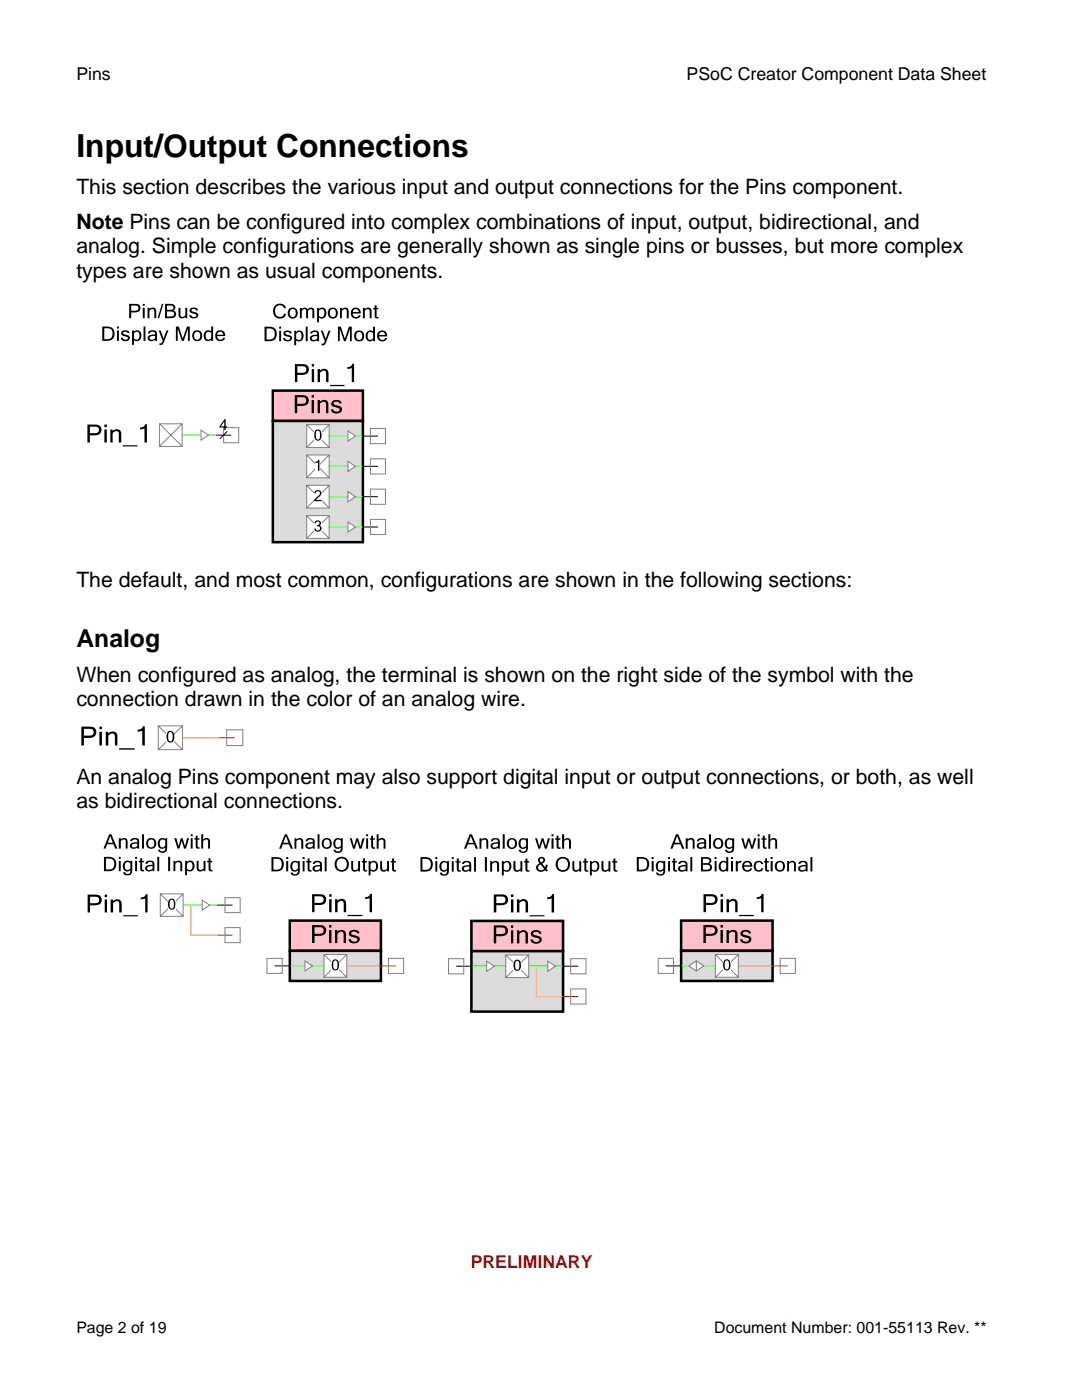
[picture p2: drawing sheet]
<svg xmlns="http://www.w3.org/2000/svg" width="216mm" height="279mm" viewBox="0 0 216 279" stroke-linecap="round" stroke-linejoin="round" font-family="sans-serif">
<path d="M54.4 78h18v6h-18z" fill="#ffc0cb"/>
<path d="M54.4 78h18v6h-18z" fill="none" stroke="#000" stroke-width=".5"/>
<path d="M54.4 84h18v24.2h-18z" fill="#dcdcdc"/>
<path d="M54.4 84h18v24.2h-18z" fill="none" stroke="#000" stroke-width=".5"/>
<path d="M65.7 87h6.7" fill="none" stroke="#0f0" stroke-width=".2"/>
<path d="M69.4 86l1.5 1-1.5 1z" fill="#fff"/>
<path d="M69.4 86l1.5 1-1.5 1zM73.9 85.5h3v3h-3z" fill="none" stroke="#808080" stroke-width=".2"/>
<path d="M72.4 87h3" fill="none" stroke="#000" stroke-width=".2"/>
<path d="M61.2 84.8h4.5v4.5h-4.5z" fill="#fff"/>
<path d="M61.2 84.8h4.5v4.5h-4.5zM61.2 84.8l4.5 4.5M65.7 84.8l-4.5 4.5" fill="none" stroke="#808080" stroke-width=".2"/>
<path d="M62.7 85.7h1.5v2.2h-1.5z" fill="#fff"/>
<path d="M62.9 86a.67 .67 0 0 1 .7-.3 .67 .67 0 0 1 .5 .6 1.18 1.18 0 0 1-.7 1.6h-.3a1.52 1.52 0 0 1-.2-1.9zM63.2 86a1.67 1.67 0 0 0 0 1.7 .57 .57 0 0 0 .6-.2 .57 .57 0 0 0 .1-.7l-.1-.3a.47 .47 0 0 0-.6-.5z" fill-rule="evenodd" fill="#000"/>
<path d="M65.7 93.1h6.7" fill="none" stroke="#0f0" stroke-width=".2"/>
<path d="M69.4 92.1l1.5 1-1.5 1z" fill="#fff"/>
<path d="M69.4 92.1l1.5 1-1.5 1zM73.9 91.6h3v3h-3z" fill="none" stroke="#808080" stroke-width=".2"/>
<path d="M72.4 93.1h3" fill="none" stroke="#000" stroke-width=".2"/>
<path d="M61.2 90.8h4.5v4.6h-4.5z" fill="#fff"/>
<path d="M61.2 90.8h4.5v4.6h-4.5zM61.2 90.8l4.5 4.6M65.7 90.8l-4.5 4.6" fill="none" stroke="#808080" stroke-width=".2"/>
<path d="M62.9 91.8h.8v2.2h-.8z" fill="#fff"/>
<path d="M62.9 92.2l.8-.4v2.2h-.2v-1.7l-.6 .1z" fill-rule="evenodd" fill="#000"/>
<path d="M65.7 99.1h6.7" fill="none" stroke="#0f0" stroke-width=".2"/>
<path d="M69.4 98.1l1.5 1-1.5 1z" fill="#fff"/>
<path d="M69.4 98.1l1.5 1-1.5 1zM73.9 97.6h3v3h-3z" fill="none" stroke="#808080" stroke-width=".2"/>
<path d="M72.4 99.1h3" fill="none" stroke="#000" stroke-width=".2"/>
<path d="M61.2 96.9h4.5v4.5h-4.5z" fill="#fff"/>
<path d="M61.2 96.9h4.5v4.5h-4.5zM61.2 96.9l4.5 4.5M65.7 96.9l-4.5 4.5" fill="none" stroke="#808080" stroke-width=".2"/>
<path d="M62.7 97.8h1.4v2.2h-1.4z" fill="#fff"/>
<path d="M62.9 98a.71 .71 0 0 1 1.1 .1 .71 .71 0 0 1-.3 1l-.6 .7h1v.2h-1.4l.2-.5a1.55 1.55 0 0 0 .9-1.2l-.4-.3-.3 .1-.1 .3h-.3z" fill-rule="evenodd" fill="#000"/>
<path d="M65.7 105.2h6.7" fill="none" stroke="#0f0" stroke-width=".2"/>
<path d="M69.4 104.2l1.5 1-1.5 1z" fill="#fff"/>
<path d="M69.4 104.2l1.5 1-1.5 1zM73.9 103.7h3v3h-3z" fill="none" stroke="#808080" stroke-width=".2"/>
<path d="M72.4 105.2h3" fill="none" stroke="#000" stroke-width=".2"/>
<path d="M61.2 102.9h4.5v4.5h-4.5z" fill="#fff"/>
<path d="M61.2 102.9h4.5v4.5h-4.5zM61.2 102.9l4.5 4.5M65.7 102.9l-4.5 4.5" fill="none" stroke="#808080" stroke-width=".2"/>
<path d="M62.7 103.9h1.5v2.2h-1.5z" fill="#fff"/>
<g fill="#000">
<path d="M54.9 61a1.28 1.28 0 0 1 2.1 .5h-.4a.92 .92 0 0 0-1.1-.5 .92 .92 0 0 0-.6 1.1 .92 .92 0 0 0 .6 1.1 .92 .92 0 0 0 1.1-.6h.4a1.34 1.34 0 0 1-1.7 .9 1.34 1.34 0 0 1-.8-1.7zM57.3 62.5a1.1 1.1 0 0 1 2.2 0 1.1 1.1 0 0 1-2.2 0zM58 61.9a.78 .78 0 0 0-.2 .9 .78 .78 0 0 0 .9 .4 .79 .79 0 0 0 .3-1 .79 .79 0 0 0-.9-.4zM59.8 61.4h.4v.3a.68 .68 0 0 1 1.2 .1 .7 .7 0 0 1 .8-.4 .7 .7 0 0 1 .5 .8v1.3h-.4v-1.6l-.3-.2-.5 .3v1.5h-.4v-1.6l-.2-.2h-.3l-.4 .3v1.5h-.4zM63.3 61.4h.3v.3a.92 .92 0 0 1 1.3-.1 .92 .92 0 0 1 .2 1.2 .88 .88 0 0 1-1.5 .6v.9h-.3zM63.8 61.8l-.2 .2v1a.61 .61 0 0 0 .8 .2 .61 .61 0 0 0 .3-.7 .56 .56 0 0 0-.2-.7 .56 .56 0 0 0-.7 0zM65.3 62.5a1.1 1.1 0 0 1 2.2 0 1.1 1.1 0 0 1-2.2 0zM66 61.9a.78 .78 0 0 0-.2 .9 .78 .78 0 0 0 .9 .4 .79 .79 0 0 0 .3-1 .79 .79 0 0 0-.9-.4zM67.8 61.4h.4v.3a.75 .75 0 0 1 .9-.3 .75 .75 0 0 1 .5 .8v1.3h-.4v-1.5a.53 .53 0 0 0-.5-.3 .53 .53 0 0 0-.5 .3v1.5h-.4zM70.3 61.7a1.01 1.01 0 0 1 1.2-.2 1.01 1.01 0 0 1 .5 1.1h-1.6a.62 .62 0 0 0 .4 .7 .62 .62 0 0 0 .8-.4h.3a1.05 1.05 0 0 1-1.4 .5 1.05 1.05 0 0 1-.4-1.5zM70.6 61.8l-.2 .5h1.2a.6 .6 0 0 0-.4-.6 .6 .6 0 0 0-.6 .1zM72.4 61.4h.4v.3a.75 .75 0 0 1 .8-.3 .75 .75 0 0 1 .5 .8v1.3h-.3l-.1-1.5a.53 .53 0 0 0-.5-.3 .53 .53 0 0 0-.4 .3v1.5h-.4zM74.8 60.9h.3v.5h.4v.3h-.4v1.2l.1 .3h.3v.3a.52 .52 0 0 1-.6 0 .52 .52 0 0 1-.1-.6v-1.2h-.3v-.3h.3zM52.8 65.2a2.23 2.23 0 0 1 2.2 .5 1.5 1.5 0 0 1 .1 1.6 1.5 1.5 0 0 1-1.4 .8h-.9zM53.2 65.6v2.2a1.39 1.39 0 0 0 1.5-.6 1.09 1.09 0 0 0 0-1.1 1.09 1.09 0 0 0-1-.5zM55.7 66h.4v2.1h-.4zM55.7 65.2h.4v.4h-.4zM56.6 66.2a.95 .95 0 0 1 1.6 .3h-.4a.44 .44 0 0 0-.4-.3 .44 .44 0 0 0-.4 .4l.1 .1a.96 .96 0 0 1 1.1 1 .95 .95 0 0 1-.9 .4 .95 .95 0 0 1-.8-.6h.4a.55 .55 0 0 0 .5 .3 .55 .55 0 0 0 .5-.3l-.2-.2a.93 .93 0 0 1-1.1-.9zM58.7 66h.4v.3a.86 .86 0 0 1 1-.2 .86 .86 0 0 1 .5 .9 .92 .92 0 0 1-.5 1 .92 .92 0 0 1-1-.1v1h-.4zM59.3 66.4l-.2 .2v1a.61 .61 0 0 0 .8 .2 .61 .61 0 0 0 .3-.8 .56 .56 0 0 0-.2-.6 .56 .56 0 0 0-.7 0zM61 65.2h.4v2.9h-.4zM62.3 67.3a.53 .53 0 0 0 .4 .6 .53 .53 0 0 0 .6-.4v-.4h-.6zM62.1 66.1a.91 .91 0 0 1 1-.2 .91 .91 0 0 1 .6 .8v1.4h-.4v-.2a.78 .78 0 0 1-1 .3 .78 .78 0 0 1-.4-.9 1.32 1.32 0 0 1 1.4-.5v-.2a.54 .54 0 0 0-.5-.4 .54 .54 0 0 0-.5 .4h-.4zM64 66h.4l.6 1.6 .6-1.6h.4l-.8 2.1a.87 .87 0 0 1-1 .8v-.3l.3-.1 .3-.4zM67.4 65.2h.6l.8 2.4 .8-2.4h.6v2.9h-.4v-2.5l-.8 2.5h-.4l-.8-2.5v2.5h-.4zM70.6 67a1.07 1.07 0 0 1 2.1 0 1.07 1.07 0 0 1-2.1 0zM71.2 66.4a.78 .78 0 0 0-.1 1 .78 .78 0 0 0 .9 .4 .78 .78 0 0 0 .3-1 .78 .78 0 0 0-.9-.5zM73.5 66.4a.79 .79 0 0 0-.2 .9 .79 .79 0 0 0 .8 .5l.3-.3v-1l-.5-.2zM73.2 66.3l.7-.3 .5 .2v-1h.4v2.9h-.4v-.3a.86 .86 0 0 1-1 .2 .86 .86 0 0 1-.4-.9zM75.5 66.3a1.02 1.02 0 0 1 1.2-.3 1.02 1.02 0 0 1 .6 1.1h-1.7a.61 .61 0 0 0 .5 .7 .61 .61 0 0 0 .7-.3h.4a1.07 1.07 0 0 1-1.6 .4 1.07 1.07 0 0 1-.1-1.6zM75.9 66.4l-.3 .4h1.3a.6 .6 0 0 0-.4-.5 .6 .6 0 0 0-.6 .1z" fill-rule="evenodd"/>
<path d="M58.8 78.8h1.4a1.13 1.13 0 0 1 1.4 1.1 1.13 1.13 0 0 1-1.4 1.1h-.9v1.5h-.5zM59.3 79.3v1.3h.9a.68 .68 0 0 0 .9-.7 .68 .68 0 0 0-.9-.6zM62.2 79.8h.5v2.7h-.5zM62.2 78.8h.5v.6h-.5zM63.4 79.8h.4v.4a.94 .94 0 0 1 1.1-.4 .94 .94 0 0 1 .6 1v1.7h-.4l-.1-2.1a.7 .7 0 0 0-1.2 .2v1.9h-.4zM66.2 80.2l.6-.4a1.04 1.04 0 0 1 1.4 .7h-.5a.56 .56 0 0 0-.6-.4 .56 .56 0 0 0-.5 .5l.1 .1a2.39 2.39 0 0 1 1.5 .8 1.1 1.1 0 0 1-1 1.1 1.1 1.1 0 0 1-1.2-.9h.5a.62 .62 0 0 0 .7 .5 .62 .62 0 0 0 .5-.6l-.1-.1a2.35 2.35 0 0 1-1.5-.7z" fill-rule="evenodd"/>
<path d="M58.8 72.7h1.4a1.12 1.12 0 0 1 1.4 1 1.12 1.12 0 0 1-1.3 1.1h-1v1.5h-.5zM59.3 73.1v1.3h1a.68 .68 0 0 0 .8-.7 .68 .68 0 0 0-.9-.6zM62.2 73.7h.5v2.6h-.5zM62.2 72.7h.5v.5h-.5zM63.4 73.7h.5v.3a.94 .94 0 0 1 1-.4 .94 .94 0 0 1 .7 .9v1.8h-.5l-.1-2.1a.68 .68 0 0 0-1.1 .2v1.9h-.5zM65.9 76.8h2.8v.3h-2.8zM69.3 73.3a.87 .87 0 0 0 1-.7h.4v3.7h-.5v-2.9l-.9 .2z" fill-rule="evenodd"/>
<path d="M62.8 104.1a.61 .61 0 0 1 1-.2 .61 .61 0 0 1-.1 1 .68 .68 0 0 1 0 1.2 .68 .68 0 0 1-1-.6h.3a.45 .45 0 0 0 .6 .3 .45 .45 0 0 0 .3-.5 .45 .45 0 0 0-.6-.3v-.2l.4-.2v-.3l-.1-.2a.37 .37 0 0 0-.6 .3h-.3z" fill-rule="evenodd"/>
</g>
<path d="M36.3 86.8h6.8" fill="none" stroke="#0f0" stroke-width=".2"/>
<path d="M40.1 85.9l1.5 .9-1.5 1z" fill="#fff"/>
<path d="M40.1 85.9l1.5 .9-1.5 1zM44.6 85.3h3v3h-3z" fill="none" stroke="#808080" stroke-width=".2"/>
<path d="M43.1 86.8h3M45.4 86.1l-1.5 1.5" fill="none" stroke="#000" stroke-width=".2"/>
<path d="M44.8 83.7h.2v1.4h.3v.2h-.3v.5h-.3v-.5h-.9v-.2zM44.7 84.1l-.6 1h.6z" fill-rule="evenodd" fill="#000"/>
<path d="M31.8 84.6h4.5v4.5h-4.5z" fill="#fff"/>
<path d="M31.8 84.6h4.5v4.5h-4.5zM31.8 84.6l4.5 4.5M36.3 84.6l-4.5 4.5M45.2 145.6h3.3v3.2h-3.3z" fill="none" stroke="#808080" stroke-width=".2"/>
<g fill="#000">
<path d="M25.8 60.6h1.1a.89 .89 0 0 1 1.1 .9 .89 .89 0 0 1-1.1 .9h-.7v1.1h-.4zM26.2 61v1h.7a.54 .54 0 0 0 .7-.5 .54 .54 0 0 0-.7-.5zM28.5 61.4h.4v2.1h-.4zM28.5 60.6h.4v.4h-.4zM29.4 61.4h.4v.3a.75 .75 0 0 1 .9-.3 .75 .75 0 0 1 .5 .7v1.4h-.4v-1.6a.52 .52 0 0 0-.5-.2 .52 .52 0 0 0-.5 .3v1.5h-.4zM32.3 60.6h.3l-.8 2.9h-.3zM32.9 60.6a2.63 2.63 0 0 1 1.8 .2l.2 .2a.67 .67 0 0 1-.3 1 .81 .81 0 0 1 .5 1 .81 .81 0 0 1-1.1 .5h-1.1zM33.3 61v.8h.7a.47 .47 0 0 0 .6-.4 .47 .47 0 0 0-.7-.4zM33.3 62.2v1a1.28 1.28 0 0 0 1.4-.3v-.4l-.3-.3zM35.6 61.4h.4v1.6a.53 .53 0 0 0 .5 .3 .53 .53 0 0 0 .5-.4v-1.5h.4v2.1h-.4v-.3a.75 .75 0 0 1-.9 .3 .75 .75 0 0 1-.5-.7zM37.9 61.7a.96 .96 0 0 1 1.6 .3h-.4a.44 .44 0 0 0-.5-.4 .44 .44 0 0 0-.4 .4l.2 .2a.97 .97 0 0 1 1.1 .9 .96 .96 0 0 1-.9 .4 .96 .96 0 0 1-.8-.6h.4l.2 .3h.5l.3-.3-.3-.2a.93 .93 0 0 1-1.1-.9zM20.4 65.2a2.3 2.3 0 0 1 2.2 .5 1.48 1.48 0 0 1 .1 1.6 1.48 1.48 0 0 1-1.4 .7h-.9zM20.8 65.5v2.2h.5a1.09 1.09 0 0 0 1.2-1.1 1.09 1.09 0 0 0-1.2-1.1zM23.3 66h.4v2h-.4zM23.3 65.2h.4v.4h-.4zM24.3 66.2a.94 .94 0 0 1 1.5 .3h-.3a.45 .45 0 0 0-.5-.3 .45 .45 0 0 0-.4 .4l.2 .1a.96 .96 0 0 1 1.1 .9 .95 .95 0 0 1-1 .5 .95 .95 0 0 1-.8-.7h.4l.2 .4h.5l.3-.3-.2-.3a.94 .94 0 0 1-1.1-.9zM26.4 66h.3v.2a.91 .91 0 0 1 1.2-.1 .91 .91 0 0 1 .3 1.2 .88 .88 0 0 1-1.5 .6v.9h-.3zM26.9 66.4l-.2 .1v1a.63 .63 0 0 0 .8 .2 .63 .63 0 0 0 .3-.7 .57 .57 0 0 0-.2-.7 .57 .57 0 0 0-.7 .1zM28.6 65.2h.4v2.8h-.4zM29.9 67.3a.54 .54 0 0 0 .4 .6 .54 .54 0 0 0 .6-.4v-.5l-.6 .1zM29.8 66.1a.92 .92 0 0 1 1-.2 .92 .92 0 0 1 .5 .8v1.3h-.4v-.2a.79 .79 0 0 1-.9 .3 .79 .79 0 0 1-.5-.9 1.35 1.35 0 0 1 1.4-.4v-.2a.54 .54 0 0 0-.5-.4 .54 .54 0 0 0-.5 .3h-.4zM31.7 66h.4l.5 1.6 .6-1.6h.4l-.8 2a.89 .89 0 0 1-1 .9v-.4h.4l.3-.5zM35.1 65.2h.6l.8 2.4 .8-2.4h.6v2.8h-.4v-2.4l-.8 2.4h-.4l-.8-2.4v2.4h-.4zM38.3 67a1.06 1.06 0 0 1 2.1 0 1.06 1.06 0 0 1-2.1 0zM38.9 66.4a.78 .78 0 0 0-.1 1 .78 .78 0 0 0 .9 .3 .76 .76 0 0 0 .3-1 .76 .76 0 0 0-1.1-.3zM41.3 66.3a.92 .92 0 0 0 .3 1.5l.5-.4v-1l-.3-.2zM40.9 66.2l.7-.3 .5 .2v-.9h.4v2.8h-.4v-.2a.92 .92 0 0 1-1.2 .1 .92 .92 0 0 1-.2-1.2zM43.2 66.2a1 1 0 0 1 1.2-.2 1 1 0 0 1 .5 1.1h-1.6a.62 .62 0 0 0 .5 .7 .62 .62 0 0 0 .7-.4h.4a1.07 1.07 0 0 1-1.6 .5 1.07 1.07 0 0 1-.1-1.7zM43.5 66.5l-.2 .3h1.3a.61 .61 0 0 0-.5-.6 .61 .61 0 0 0-.6 .3z" fill-rule="evenodd"/>
<path d="M17.4 84.7h1.4a1.12 1.12 0 0 1 1.5 1.1 1.12 1.12 0 0 1-1.4 1.1h-1v1.4h-.5zM17.9 85.2v1.2a2.09 2.09 0 0 0 1.6-.1 .67 .67 0 0 0 .2-.9 .67 .67 0 0 0-.8-.2zM20.8 85.7h.5v2.6h-.5zM20.8 84.7h.5v.5h-.5zM22 85.7h.5v.3a.95 .95 0 0 1 1-.3 .95 .95 0 0 1 .7 .9v1.7h-.5v-2a.7 .7 0 0 0-1.2 .1v1.9h-.5zM24.5 88.9h2.9v.2h-2.9zM27.9 85.3a.88 .88 0 0 0 1.1-.6h.3v3.6h-.5v-2.8l-.9 .2z" fill-rule="evenodd"/>
</g>
<path d="M36.4 147.2h7.2" fill="none" stroke="#ffa500" stroke-width=".2"/>
<path d="M43.6 147.2h3.2" fill="none" stroke="#a52a2a" stroke-width=".2"/>
<path d="M31.6 144.9h4.8v4.7h-4.8z" fill="#fff"/>
<path d="M31.6 144.9h4.8v4.7h-4.8zM31.6 144.9l4.8 4.7M36.4 144.9l-4.8 4.7" fill="none" stroke="#808080" stroke-width=".2"/>
<path d="M16.2 145h1.5a1.18 1.18 0 0 1 1.5 1.1 1.18 1.18 0 0 1-1.5 1.2h-1v1.5h-.5zM16.7 145.5v1.3a2.51 2.51 0 0 0 1.8-.2 .71 .71 0 0 0 .1-.8 .71 .71 0 0 0-.9-.3zM19.8 146h.5v2.8h-.5zM19.8 145h.5v.5h-.5zM21.1 146h.5v.4a1.01 1.01 0 0 1 1.1-.4 1.01 1.01 0 0 1 .7 1v1.8h-.5v-1.8a.59 .59 0 0 0-.3-.6 .59 .59 0 0 0-.7 .2l-.3 .2v2h-.5zM23.7 149.3h3.2v.3h-3.2zM27.4 145.6a.92 .92 0 0 0 1.1-.7h.4v3.9h-.5v-3l-1 .2z" fill-rule="evenodd" fill="#000"/>
<path d="M33.2 145.9h1.6v2.3h-1.6z" fill="#fff"/>
<g fill="#000">
<path d="M33.4 146.1a.73 .73 0 0 1 .8-.2 .73 .73 0 0 1 .5 .6 1.22 1.22 0 0 1-.7 1.7 1.32 1.32 0 0 1-.6-2.1zM33.8 146.1a1.69 1.69 0 0 0 0 1.8 .62 .62 0 0 0 .6-.2 .62 .62 0 0 0 .1-.7l-.3-.8z" fill-rule="evenodd"/>
<path d="M22 166.9l-.5 1.3h1zM21.8 166.5h.4l1.2 2.9h-.4l-.4-.9h-1.2l-.3 .9h-.5zM23.7 167.3h.4v.3a.74 .74 0 0 1 .9-.3 .74 .74 0 0 1 .5 .7v1.4h-.4v-1.4a.49 .49 0 0 0-.4-.5 .49 .49 0 0 0-.6 .4v1.5h-.4zM26.4 168.6a.49 .49 0 0 0 .3 .6 .49 .49 0 0 0 .6-.3l.1-.5h-.6zM26.2 167.4a.91 .91 0 0 1 1-.2 .91 .91 0 0 1 .6 .8v1.4h-.4v-.3a.79 .79 0 0 1-1 .3 .79 .79 0 0 1-.4-.9 1.38 1.38 0 0 1 1.4-.4v-.2a.54 .54 0 0 0-.5-.4 .54 .54 0 0 0-.5 .4h-.4zM28.3 166.5h.4v2.9h-.4zM29.1 168.3a1.07 1.07 0 0 1 2.1 0 1.07 1.07 0 0 1-2.1 0zM29.7 167.7a.77 .77 0 0 0-.1 1 .77 .77 0 0 0 .9 .3 .76 .76 0 0 0 .3-1 .76 .76 0 0 0-1.1-.3zM31.7 167.5l.4-.2h.5l.4 .1v-.1h.4v1.9a.92 .92 0 0 1-.8 1 .92 .92 0 0 1-1-.6h.3a.57 .57 0 0 0 .8 .3 .57 .57 0 0 0 .3-.8 .92 .92 0 0 1-1.2 .1 .92 .92 0 0 1-.3-1.2zM32 167.7a.79 .79 0 0 0-.2 .9 .79 .79 0 0 0 .8 .5l.4-.3v-1l-.6-.3zM34.8 167.3h.4l.4 1.6 .5-1.6h.3l.5 1.6 .4-1.6h.4l-.6 2.1h-.4l-.4-1.6-.5 1.6h-.4zM38.1 167.3h.3v2.1h-.3zM38.1 166.5h.3v.4h-.3zM39.1 166.8h.3v.5h.4v.3h-.4v1.2l.1 .2 .3 .1v.3a.54 .54 0 0 1-.6-.1 .54 .54 0 0 1-.1-.6v-1.1h-.3v-.3h.3zM40.2 166.5h.3v1.1a.76 .76 0 0 1 .9-.3 .76 .76 0 0 1 .5 .7v1.4h-.4v-1.4a.5 .5 0 0 0-.4-.5 .5 .5 0 0 0-.6 .4v1.5h-.3zM20.7 171a2.26 2.26 0 0 1 2.3 .5 1.47 1.47 0 0 1 .1 1.6 1.47 1.47 0 0 1-1.4 .8h-1zM21.1 171.3v2.2a1.41 1.41 0 0 0 1.6-.5 1.09 1.09 0 0 0 0-1.1 1.09 1.09 0 0 0-1-.6zM23.7 171.8h.4v2.1h-.4zM23.7 171h.4v.4h-.4zM24.8 172l.6-.3 .6 .3v-.2h.4v1.9a.93 .93 0 0 1-.8 1 .93 .93 0 0 1-1-.6h.4a.56 .56 0 0 0 .7 .3 .56 .56 0 0 0 .3-.8 .93 .93 0 0 1-1.2 .1 .93 .93 0 0 1-.3-1.2zM25.2 172.1a.91 .91 0 0 0 .2 1.5l.6-.3v-1l-.4-.2zM27 171.8h.3v2.1h-.3zM27 171h.3v.4h-.3zM28 171.3h.4v.5h.3v.3h-.3v1.2v.2l.4 .1v.3a.53 .53 0 0 1-.6-.1 .53 .53 0 0 1-.2-.5v-1.2h-.3v-.3h.3zM29.4 173.1a.54 .54 0 0 0 .4 .6 .54 .54 0 0 0 .6-.4v-.4h-.6zM29.3 171.9a.92 .92 0 0 1 .9-.2 .92 .92 0 0 1 .6 .8v1.4h-.4v-.2a.75 .75 0 0 1-1 .2 .75 .75 0 0 1-.2-1l.6-.3h.6v-.2a.54 .54 0 0 0-.5-.4 .54 .54 0 0 0-.5 .4h-.4zM31.4 171h.4v2.9h-.4zM33.5 171h.5v2.9h-.5zM34.6 171.8h.4v.3a.76 .76 0 0 1 .8-.3 .76 .76 0 0 1 .6 .7v1.4h-.4v-1.6l-.4-.2-.6 .3v1.5h-.4zM36.9 171.8h.4v.2a.93 .93 0 0 1 1.2 0 .93 .93 0 0 1 .3 1.1 .9 .9 0 0 1-1.5 .6v1h-.4zM37.5 172.2l-.2 .2v1a.67 .67 0 0 0 .9 .1 .67 .67 0 0 0 .2-.9l-.4-.5zM39.2 171.8h.4v1.6a.56 .56 0 0 0 1-.1v-1.5h.4v2.1h-.4v-.3a.76 .76 0 0 1-.8 .3 .76 .76 0 0 1-.6-.7zM41.6 171.3h.4v.5h.4v.3h-.4v1.2l.1 .2 .3 .1v.3a.54 .54 0 0 1-.6-.1 .54 .54 0 0 1-.2-.5v-1.2h-.3v-.3h.3z" fill-rule="evenodd"/>
</g>
<path d="M38.1 180.6v6h5.3" fill="none" stroke="#ffa500" stroke-width=".2"/>
<path d="M43.4 186.6h3" fill="none" stroke="#a52a2a" stroke-width=".2"/>
<path d="M44.9 185.1h3v3h-3z" fill="none" stroke="#808080" stroke-width=".2"/>
<path d="M36.5 180.6h6.9" fill="none" stroke="#0f0" stroke-width=".2"/>
<path d="M40.3 179.6l1.5 1-1.5 1z" fill="#fff"/>
<path d="M40.3 179.6l1.5 1-1.5 1zM44.9 179.2h3v2.9h-3z" fill="none" stroke="#808080" stroke-width=".2"/>
<path d="M43.4 180.6h3" fill="none" stroke="#000" stroke-width=".2"/>
<path d="M32 178.4h4.5v4.5h-4.5z" fill="#fff"/>
<path d="M32 178.4h4.5v4.5h-4.5zM32 178.4l4.5 4.5M36.5 178.4l-4.5 4.5" fill="none" stroke="#808080" stroke-width=".2"/>
<path d="M17.5 178.5h1.4a1.11 1.11 0 0 1 1.4 1.1 1.11 1.11 0 0 1-1.4 1.1h-.9v1.4h-.5zM18 179v1.3h.9a.68 .68 0 0 0 .9-.7 .68 .68 0 0 0-.9-.6zM20.9 179.5h.5v2.6h-.5zM20.9 178.5h.5v.5h-.5zM22.1 179.5h.5v.4a.95 .95 0 0 1 1-.4 .95 .95 0 0 1 .7 .9v1.7h-.5v-1.7a.55 .55 0 0 0-.3-.6 .55 .55 0 0 0-.7 .2l-.2 .3v1.8h-.5zM24.6 182.6h2.9v.3h-2.9zM28.1 179.1a.87 .87 0 0 0 1-.6h.3v3.6h-.4v-2.8l-.9 .2z" fill-rule="evenodd" fill="#000"/>
<path d="M33.5 179.3h1.5v2.2h-1.5z" fill="#fff"/>
<g fill="#000">
<path d="M33.7 179.6a.69 .69 0 0 1 .7-.2 .69 .69 0 0 1 .5 .6 1.17 1.17 0 0 1-.6 1.5 1.23 1.23 0 0 1-.6-1.9zM34.1 179.6a1.64 1.64 0 0 0 0 1.7 .57 .57 0 0 0 .6-.2 .57 .57 0 0 0 0-.7v-.2a.47 .47 0 0 0-.6-.6z" fill-rule="evenodd"/>
<path d="M93.9 166.9l-.4 1.3h1zM93.7 166.5h.5l1.2 2.9h-.5l-.3-.9h-1.3l-.3 .9h-.4zM95.7 167.3h.4v.3a.77 .77 0 0 1 .8-.3 .77 .77 0 0 1 .5 .7v1.4h-.4v-1.6l-.4-.2-.5 .3v1.5h-.4zM98.3 168.6a.54 .54 0 0 0 .4 .6 .54 .54 0 0 0 .7-.4v-.4h-.7zM98.2 167.4a.92 .92 0 0 1 1-.2 .92 .92 0 0 1 .5 .8v1.4h-.3v-.2a.79 .79 0 0 1-1 .3 .79 .79 0 0 1-.5-.9 1.35 1.35 0 0 1 1.5-.5v-.2a.53 .53 0 0 0-.6-.4 .53 .53 0 0 0-.5 .4h-.4zM100.3 166.5h.4v2.9h-.4zM101.1 168.3a1.07 1.07 0 0 1 2.1 0 1.07 1.07 0 0 1-2.1 0zM101.8 167.6a.79 .79 0 0 0-.3 1 .79 .79 0 0 0 1 .5 .79 .79 0 0 0 .3-1 .79 .79 0 0 0-1-.5zM103.7 167.6l.4-.3 .9 .1v-.1h.3v1.9a.93 .93 0 0 1-.7 1 .93 .93 0 0 1-1.1-.6h.4a.56 .56 0 0 0 .8 .3 .56 .56 0 0 0 .3-.8 .93 .93 0 0 1-1.2 .1 .93 .93 0 0 1-.3-1.2zM104.1 167.6a.93 .93 0 0 0 .3 1.5l.6-.3v-1l-.4-.2zM106.8 167.3h.4l.4 1.6 .5-1.6h.3l.5 1.6 .4-1.6h.4l-.6 2.1h-.4l-.4-1.5-.5 1.5h-.4zM110 167.3h.4v2.1h-.4zM110 166.5h.4v.4h-.4zM111.1 166.8h.3v.5h.4v.3h-.4v1.2l.1 .3h.3v.3a.55 .55 0 0 1-.6-.1 .55 .55 0 0 1-.1-.5v-1.2h-.3v-.3h.3zM112.2 166.5h.4v1.1a.77 .77 0 0 1 .8-.3 .77 .77 0 0 1 .5 .7v1.4h-.4v-1.6a.53 .53 0 0 0-.5-.2 .53 .53 0 0 0-.4 .3v1.5h-.4zM83.9 171a1.95 1.95 0 0 1 2.4 1 1.41 1.41 0 0 1-1.5 1.9h-.9zM84.3 171.4v2.2a1.4 1.4 0 0 0 1.6-.5 1.09 1.09 0 0 0 0-1.2 1.09 1.09 0 0 0-1.1-.5zM86.9 171.9h.3v2h-.3zM86.9 171h.3v.5h-.3zM87.9 172.1l.4-.3h.5l.4 .2v-.1h.4v1.9a.94 .94 0 0 1-.8 1 .94 .94 0 0 1-1-.6h.4a.57 .57 0 0 0 .7 .2 .57 .57 0 0 0 .3-.7 .94 .94 0 0 1-1.2 .1 .94 .94 0 0 1-.3-1.2zM88.2 172.3a.79 .79 0 0 0-.2 .9 .79 .79 0 0 0 .8 .5l.4-.4v-1l-.6-.2zM90.1 171.9h.4v2h-.4zM90.1 171h.4v.5h-.4zM91.1 171.3h.4v.6h.4v.2h-.4v1.3l.1 .2 .3 .1v.2a.55 .55 0 0 1-.6 0 .55 .55 0 0 1-.2-.6v-1.2h-.2v-.2h.2zM92.6 173.2a.5 .5 0 0 0 .3 .5 .5 .5 0 0 0 .6-.2l.1-.1v-.5l-.6 .1zM92.5 172a.93 .93 0 0 1 .9-.2 .93 .93 0 0 1 .6 .8v1.3h-.4v-.2a.8 .8 0 0 1-.9 .3 .8 .8 0 0 1-.5-.9 1.38 1.38 0 0 1 1.4-.4 .54 .54 0 0 0-.4-.7 .54 .54 0 0 0-.6 .4h-.4zM94.6 171h.4v2.9h-.4zM96.8 171h.4v2.9h-.4zM97.8 171.9h.4v.2a.77 .77 0 0 1 .9-.3 .77 .77 0 0 1 .5 .8v1.3h-.4v-1.3a.5 .5 0 0 0-.4-.5 .5 .5 0 0 0-.6 .3v1.5h-.4zM100.1 171.9h.4v.2a.93 .93 0 0 1 1.2-.1 .93 .93 0 0 1 .3 1.2 .91 .91 0 0 1-1.5 .6v.9h-.4zM100.7 172.2l-.2 .2v1a.68 .68 0 0 0 .9 .2 .68 .68 0 0 0 .2-1l-.3-.5zM102.4 171.9h.4l.1 1.5a.56 .56 0 0 0 .9 0v-1.5h.4v2h-.4v-.2a.77 .77 0 0 1-.8 .3 .77 .77 0 0 1-.6-.8zM104.8 171.3h.4v.6h.4v.2h-.4v1.3l.1 .2 .3 .1v.2a.55 .55 0 0 1-.6 0 .55 .55 0 0 1-.2-.6v-1.2h-.2v-.2h.2zM107.5 171.2a.7 .7 0 0 1 1.2 .1 .7 .7 0 0 1-.5 1l.6 .8 .1-.5h.4l-.2 .8 .2 .3-.2 .3-.3-.3a1 1 0 0 1-1.2 .3 1 1 0 0 1-.6-1.2l.7-.5-.4-.6zM107.8 171.4l-.1 .2 .2 .4a.36 .36 0 0 0 .5-.4 .36 .36 0 0 0-.6-.2zM107.6 172.7a.59 .59 0 0 0 0 .9 .59 .59 0 0 0 .8 0l.2-.2-.8-.9zM110.8 172.5a1.5 1.5 0 0 1 3 0 1.5 1.5 0 0 1-3 0zM111.2 172.5a1.11 1.11 0 0 0 2.2 0 1.11 1.11 0 0 0-2.2 0zM114.2 171.9h.4v1.5a.56 .56 0 0 0 1 0v-1.5h.4v2h-.4v-.2a.76 .76 0 0 1-.9 .3 .76 .76 0 0 1-.5-.8zM116.6 171.3h.4v.6h.3v.2h-.3v1.3v.2l.4 .1v.2a.53 .53 0 0 1-.6 0 .53 .53 0 0 1-.2-.6v-1.2h-.3v-.2h.3zM117.7 171.9h.4v.2a.93 .93 0 0 1 1.2-.1 .93 .93 0 0 1 .3 1.2 .9 .9 0 0 1-1.5 .6v.9h-.4zM118.3 172.2l-.2 .2v1a.68 .68 0 0 0 .9 .2 .68 .68 0 0 0 .2-1l-.4-.5zM120 171.9h.4v1.5a.56 .56 0 0 0 1 0v-1.5h.4v2h-.4v-.2a.77 .77 0 0 1-.9 .3 .77 .77 0 0 1-.5-.8zM122.4 171.3h.4v.6h.3v.2h-.3v1.3l.1 .2 .3 .1v.2a.54 .54 0 0 1-.6 0 .54 .54 0 0 1-.2-.6v-1.2h-.2v-.2h.2z" fill-rule="evenodd"/>
</g>
<path d="M94.1 183.8h18.3v6h-18.3z" fill="#ffc0cb"/>
<path d="M94.1 183.8h18.3v6h-18.3z" fill="none" stroke="#000" stroke-width=".51"/>
<path d="M94.1 189.8h18.3v12.1h-18.3z" fill="#dcdcdc"/>
<path d="M94.1 189.8h18.3v12.1h-18.3z" fill="none" stroke="#000" stroke-width=".51"/>
<path d="M107 192.8v6.1h5.4" fill="none" stroke="#ffa500" stroke-width=".2"/>
<path d="M112.4 198.9h3" fill="none" stroke="#a52a2a" stroke-width=".2"/>
<path d="M113.9 197.4h3v3h-3z" fill="none" stroke="#808080" stroke-width=".2"/>
<path d="M105.5 192.8h6.9" fill="none" stroke="#0f0" stroke-width=".2"/>
<path d="M109.3 191.8l1.5 1-1.5 1z" fill="#fff"/>
<path d="M109.3 191.8l1.5 1-1.5 1zM113.9 191.3h3v3.1h-3z" fill="none" stroke="#808080" stroke-width=".2"/>
<path d="M112.4 192.8h3" fill="none" stroke="#000" stroke-width=".2"/>
<path d="M94.1 192.8h7.6" fill="none" stroke="#0f0" stroke-width=".2"/>
<path d="M97.1 191.8l1.5 1-1.5 1z" fill="#fff"/>
<path d="M89.5 191.3h3v3.1h-3zM97.1 191.8l1.5 1-1.5 1z" fill="none" stroke="#808080" stroke-width=".2"/>
<path d="M91 192.8h3.1" fill="none" stroke="#000" stroke-width=".2"/>
<path d="M100.9 190.6h4.6v4.5h-4.6z" fill="#fff"/>
<path d="M100.9 190.6h4.6v4.5h-4.6zM100.9 190.6l4.6 4.5M105.5 190.6l-4.6 4.5" fill="none" stroke="#808080" stroke-width=".2"/>
<path d="M102.5 191.5h1.4v2.3h-1.4z" fill="#fff"/>
<g fill="#000">
<path d="M57 166.9l-.5 1.3h1.1zM56.8 166.5h.5l1.2 2.9h-.5l-.3-.9h-1.3l-.3 .9h-.4zM58.8 167.3h.3v.3a.76 .76 0 0 1 .9-.3 .76 .76 0 0 1 .5 .7v1.4h-.4v-1.6l-.4-.2-.6 .3v1.5h-.3zM61.4 168.6a.5 .5 0 0 0 .3 .6 .5 .5 0 0 0 .6-.3l.1-.5h-.6zM61.3 167.4a.92 .92 0 0 1 .9-.2 .92 .92 0 0 1 .6 .8v1.4h-.4v-.2a.79 .79 0 0 1-.9 .2 .79 .79 0 0 1-.5-.8 1.37 1.37 0 0 1 1.4-.5v-.2a.54 .54 0 0 0-.5-.4 .54 .54 0 0 0-.5 .4h-.4zM63.4 166.5h.4v2.9h-.4zM64.1 168.3a1.1 1.1 0 0 1 2.2 0 1.1 1.1 0 0 1-2.2 0zM64.7 167.7a.77 .77 0 0 0-.1 1 .77 .77 0 0 0 .9 .3 .78 .78 0 0 0 .3-1 .78 .78 0 0 0-.9-.4zM66.8 167.5l.4-.2h.4l.4 .1v-.1h.4v1.9a.93 .93 0 0 1-.7 1 .93 .93 0 0 1-1.1-.6h.4a.57 .57 0 0 0 .7 .3 .57 .57 0 0 0 .3-.8 .92 .92 0 0 1-1.2 .1 .92 .92 0 0 1-.3-1.2zM67.1 167.6a.91 .91 0 0 0 .3 1.5l.6-.3v-1l-.4-.2zM69.8 167.3h.4l.4 1.6 .5-1.6h.4l.4 1.6 .4-1.6h.4l-.6 2.1h-.4l-.4-1.5-.5 1.5h-.4zM73.1 167.3h.3v2.1h-.3zM73.1 166.5h.3v.4h-.3zM74.1 166.8h.3v.5h.4v.3h-.4v1.2l.1 .3h.3v.3a.54 .54 0 0 1-.5-.1 .54 .54 0 0 1-.2-.5v-1.2h-.3v-.3h.3zM75.2 166.5h.3v1.1a.76 .76 0 0 1 .9-.3 .76 .76 0 0 1 .5 .7v1.4h-.4v-1.6l-.4-.2-.6 .3v1.5h-.3zM54.2 171a2.28 2.28 0 0 1 2.2 .6 1.47 1.47 0 0 1 .1 1.5 1.47 1.47 0 0 1-1.4 .8h-.9zM54.6 171.4v2.2a1.39 1.39 0 0 0 1.5-.5 1.09 1.09 0 0 0 0-1.2 1.09 1.09 0 0 0-1-.5zM57.1 171.8h.4v2.1h-.4zM57.1 171h.4v.4h-.4zM58.2 172.1l.4-.3h.5l.3 .2v-.2h.4v2a.94 .94 0 0 1-.7 1 .94 .94 0 0 1-1.1-.7h.4a.57 .57 0 0 0 .7 .3 .57 .57 0 0 0 .3-.7 .93 .93 0 0 1-1.2 .1 .93 .93 0 0 1-.2-1.2zM58.5 172.3a.79 .79 0 0 0-.2 .9 .79 .79 0 0 0 .8 .4l.3-.3v-1l-.5-.2zM60.4 171.8h.4v2.1h-.4zM60.4 171h.4v.4h-.4zM61.4 171.3h.4v.5h.3v.3h-.3v1.2l.1 .3h.3v.3a.54 .54 0 0 1-.6 0 .54 .54 0 0 1-.2-.6v-1.2h-.3v-.3h.3zM62.8 173.2a.5 .5 0 0 0 .3 .5 .5 .5 0 0 0 .6-.2l.1-.6h-.6zM62.7 171.9a.94 .94 0 0 1 .9-.1 .94 .94 0 0 1 .6 .8v1.3h-.4v-.2a.75 .75 0 0 1-1 .2 .75 .75 0 0 1-.2-1l1.2-.3v-.2a.54 .54 0 0 0-.5-.3 .54 .54 0 0 0-.5 .3h-.4zM64.8 171h.4v2.9h-.4zM66.7 172.5a1.5 1.5 0 0 1 3 0 1.5 1.5 0 0 1-3 0zM67.1 172.5a1.11 1.11 0 0 0 2.2 0 1.11 1.11 0 0 0-2.2 0zM70.1 171.8h.4v1.6a.56 .56 0 0 0 1-.1v-1.5h.3v2.1h-.3v-.2a.76 .76 0 0 1-.9 .2 .76 .76 0 0 1-.5-.7zM72.5 171.3h.3v.5h.4v.3h-.4v1.2l.1 .3h.3v.3a.54 .54 0 0 1-.6 0 .54 .54 0 0 1-.1-.6v-1.2h-.3v-.3h.3zM73.6 171.8h.3v.3a.93 .93 0 0 1 1.2-.1 .93 .93 0 0 1 .3 1.2 .9 .9 0 0 1-1.5 .6v.9h-.3zM74.1 172.2l-.2 .2v1a.62 .62 0 0 0 .8 .2 .62 .62 0 0 0 .3-.7 .57 .57 0 0 0-.2-.7 .57 .57 0 0 0-.7 0zM75.9 171.8h.3l.1 1.6 .3 .3 .6-.4v-1.5h.4v2.1h-.4v-.2a.76 .76 0 0 1-.8 .2 .76 .76 0 0 1-.5-.7zM78.2 171.3h.4v.5h.4v.3h-.4v1.2l.1 .3h.3v.3a.54 .54 0 0 1-.6 0 .54 .54 0 0 1-.2-.6v-1.2h-.2v-.3h.2z" fill-rule="evenodd"/>
<path d="M98.5 178.5h1.4a1.13 1.13 0 0 1 1.5 1 1.13 1.13 0 0 1-1.4 1.2h-1v1.4h-.5zM99 178.9v1.3h1a.68 .68 0 0 0 .9-.6 .68 .68 0 0 0-.9-.7zM102 179.5h.4v2.6h-.4zM102 178.5h.4v.5h-.4zM103.1 179.5h.5v.3a.96 .96 0 0 1 1.1-.3 .96 .96 0 0 1 .7 .9v1.7h-.5v-1.7a.55 .55 0 0 0-.4-.6 .55 .55 0 0 0-.6 .2l-.3 .2v1.9h-.5zM105.7 182.6h2.9v.3h-2.9zM109.2 179.1a.88 .88 0 0 0 1-.7h.4v3.7h-.5v-2.8l-.9 .2z" fill-rule="evenodd"/>
<path d="M98.5 184.7h1.4a1.12 1.12 0 0 1 1.5 1 1.12 1.12 0 0 1-1.4 1.1h-1v1.5h-.5zM99 185.1v1.3h1a.69 .69 0 0 0 .9-.7 .69 .69 0 0 0-1-.6zM102 185.7h.4v2.6h-.4zM102 184.7h.4v.5h-.4zM103.1 185.7h.5v.3a.94 .94 0 0 1 1.1-.3 .94 .94 0 0 1 .6 .9v1.7h-.4v-1.7a.55 .55 0 0 0-.4-.6 .55 .55 0 0 0-.6 .2l-.3 .2v1.9h-.5zM106.2 185.8l.4-.2a1.07 1.07 0 0 1 1.4 .8h-.5v-.3l-.5-.1a.4 .4 0 0 0-.6 .5h.1a2.28 2.28 0 0 1 1.6 .8 1.14 1.14 0 0 1-.9 1.1 1.14 1.14 0 0 1-1.3-.6v-.3h.4a.63 .63 0 0 0 .7 .5 .63 .63 0 0 0 .6-.6l-.1-.1a2.25 2.25 0 0 1-1.6-.7v-.4z" fill-rule="evenodd"/>
<path d="M102.7 191.8a.69 .69 0 0 1 .7-.3 .69 .69 0 0 1 .5 .7 1.19 1.19 0 0 1-.7 1.6 1.27 1.27 0 0 1-.5-2zM103 191.8a1.67 1.67 0 0 0 0 1.7 .59 .59 0 0 0 .6-.2 .59 .59 0 0 0 0-.7v-.3a.47 .47 0 0 0-.6-.5z" fill-rule="evenodd"/>
</g>
<path d="M57.8 183.7h18.2v6.1h-18.2z" fill="#ffc0cb"/>
<path d="M57.8 183.7h18.2v6.1h-18.2z" fill="none" stroke="#000" stroke-width=".5"/>
<path d="M57.8 189.8h18.2v6h-18.2z" fill="#dcdcdc"/>
<path d="M57.8 189.8h18.2v6h-18.2z" fill="none" stroke="#000" stroke-width=".5"/>
<path d="M69.2 192.8h6.8" fill="none" stroke="#ffa500" stroke-width=".2"/>
<path d="M76 192.8h3" fill="none" stroke="#a52a2a" stroke-width=".2"/>
<path d="M77.5 191.3h3v3h-3z" fill="none" stroke="#808080" stroke-width=".2"/>
<path d="M57.8 192.8h7.6" fill="none" stroke="#0f0" stroke-width=".2"/>
<path d="M60.9 191.8l1.5 1-1.5 1z" fill="#fff"/>
<path d="M53.3 191.3h3v3h-3zM60.9 191.8l1.5 1-1.5 1z" fill="none" stroke="#808080" stroke-width=".2"/>
<path d="M54.8 192.8h3" fill="none" stroke="#000" stroke-width=".2"/>
<path d="M64.6 190.5h4.6v4.5h-4.6z" fill="#fff"/>
<path d="M64.6 190.5h4.6v4.5h-4.6zM64.6 190.5l4.6 4.5M69.2 190.5l-4.6 4.5" fill="none" stroke="#808080" stroke-width=".2"/>
<path d="M66.2 191.5h1.4v2.2h-1.4z" fill="#fff"/>
<g fill="#000">
<path d="M62.3 178.5h1.4a1.12 1.12 0 0 1 1.4 1 1.12 1.12 0 0 1-1.4 1.1h-.9v1.5h-.5zM62.8 178.9v1.3h.9a.68 .68 0 0 0 .9-.7 .68 .68 0 0 0-.9-.6zM65.7 179.5h.5v2.6h-.5zM65.7 178.5h.5v.5h-.5zM66.9 179.5h.5v.3a.94 .94 0 0 1 1-.4 .94 .94 0 0 1 .7 1v1.7h-.5v-1.7a.55 .55 0 0 0-.3-.6 .55 .55 0 0 0-.7 .2l-.2 .2v1.9h-.5zM69.4 182.6h2.9v.2h-2.9zM72.9 179a.86 .86 0 0 0 1-.6h.3v3.7h-.5v-2.9l-.8 .2z" fill-rule="evenodd"/>
<path d="M135.1 166.9l-.5 1.3h1zM134.9 166.5h.4l1.2 2.9h-.4l-.3-.9h-1.3l-.3 .9h-.4zM136.8 167.3h.4v.3a.76 .76 0 0 1 .9-.3 .76 .76 0 0 1 .5 .7v1.4h-.4v-1.4a.51 .51 0 0 0-.4-.5 .51 .51 0 0 0-.6 .4v1.5h-.4zM139.5 168.6a.54 .54 0 0 0 .4 .6 .54 .54 0 0 0 .6-.4v-.4h-.6zM139.3 167.4a.93 .93 0 0 1 1-.2 .93 .93 0 0 1 .6 .8v1.4h-.4v-.2a.8 .8 0 0 1-.9 .2 .8 .8 0 0 1-.5-.8 1.38 1.38 0 0 1 1.4-.5 .54 .54 0 0 0-.4-.6 .54 .54 0 0 0-.6 .4h-.4zM141.5 166.5h.4v2.9h-.4zM142.2 168.3a1.1 1.1 0 0 1 2.2 0 1.1 1.1 0 0 1-2.2 0zM142.9 167.7a.77 .77 0 0 0-.2 1 .77 .77 0 0 0 .9 .3 .78 .78 0 0 0 .3-1 .78 .78 0 0 0-.9-.4zM144.9 167.5l.6-.3 .6 .2v-.1h.4v1.9a.93 .93 0 0 1-.7 1 .93 .93 0 0 1-1.1-.6h.4a.57 .57 0 0 0 .7 .3 .57 .57 0 0 0 .3-.8 .93 .93 0 0 1-1.2 .1 .93 .93 0 0 1-.3-1.2zM145.3 167.6a.9 .9 0 0 0 .2 1.5l.6-.3v-1l-.3-.2zM147.9 167.3h.4l.4 1.6 .5-1.6h.4l.5 1.6 .4-1.6h.4l-.7 2.1h-.3l-.5-1.5-.5 1.5h-.3zM151.2 167.3h.4v2.1h-.4zM151.2 166.5h.4v.4h-.4zM152.2 166.8h.4v.5h.4v.3h-.4v1.2l.1 .3h.3v.3a.54 .54 0 0 1-.6-.1 .54 .54 0 0 1-.2-.5v-1.2h-.3v-.3h.3zM153.3 166.5h.4v1.1a.76 .76 0 0 1 .9-.3 .76 .76 0 0 1 .5 .7v1.4h-.4v-1.6l-.4-.2-.6 .3v1.5h-.4zM127.1 171a2.32 2.32 0 0 1 2.2 .6 1.47 1.47 0 0 1 .1 1.5 1.47 1.47 0 0 1-1.4 .8h-.9zM127.5 171.4v2.2a1.43 1.43 0 0 0 1.5-.5 1.09 1.09 0 0 0 0-1.2 1.09 1.09 0 0 0-1-.5zM130 171.8h.4v2.1h-.4zM130 171h.4v.4h-.4zM131.1 172.1l.4-.3h.5l.4 .2v-.2h.3v2a.94 .94 0 0 1-.7 1 .94 .94 0 0 1-1.1-.7h.4a.57 .57 0 0 0 .8 .3 .57 .57 0 0 0 .3-.7 .93 .93 0 0 1-1.3 .1 .93 .93 0 0 1-.2-1.2zM131.5 172.2a.91 .91 0 0 0 .3 1.5l.6-.4v-1l-.4-.2zM133.3 171.8h.4v2.1h-.4zM133.3 171h.4v.4h-.4zM134.3 171.3h.4v.5h.3v.3h-.3v1.2l.1 .3h.3v.3a.53 .53 0 0 1-.6 0 .53 .53 0 0 1-.2-.6v-1.2h-.3v-.3h.3zM135.8 173.2a.5 .5 0 0 0 .3 .5 .5 .5 0 0 0 .6-.2l.1-.6h-.6zM135.6 171.9a.94 .94 0 0 1 1-.1 .94 .94 0 0 1 .6 .8v1.3h-.4v-.2a.8 .8 0 0 1-1 .3 .8 .8 0 0 1-.4-.9 1.4 1.4 0 0 1 1.4-.5 .54 .54 0 0 0-.4-.6 .54 .54 0 0 0-.7 .4h-.3zM137.8 171h.3v2.9h-.3zM139.9 171a2.65 2.65 0 0 1 1.8 .2l.1 .2a.66 .66 0 0 1-.3 1 .81 .81 0 0 1 .5 1 .81 .81 0 0 1-1 .5h-1.1zM140.3 171.4v.9h.6a.47 .47 0 0 0 .7-.5 .47 .47 0 0 0-.7-.4zM140.3 172.6v1a1.33 1.33 0 0 0 1.3-.3l-.1-.6zM142.6 171.8h.4v2.1h-.4zM142.6 171h.4v.4h-.4zM144 172.3a.79 .79 0 0 0-.2 .9 .79 .79 0 0 0 .7 .4l.4-.3v-1l-.5-.2zM143.7 172.1l.6-.3 .6 .2v-1h.4v2.9h-.4v-.2a.93 .93 0 0 1-1.2 .1 .93 .93 0 0 1-.3-1.2zM145.9 171.8h.4v2.1h-.4zM145.9 171h.4v.4h-.4zM146.8 171.8h.4v.3l.4-.3h.4v.4h-.5l-.3 .2v1.5h-.4zM148.4 172.1a1.03 1.03 0 0 1 1.2-.2 1.03 1.03 0 0 1 .5 1.1h-1.6a.62 .62 0 0 0 .4 .6 .62 .62 0 0 0 .8-.3h.4a1.08 1.08 0 0 1-1.6 .5 1.08 1.08 0 0 1-.1-1.7zM148.7 172.2l-.2 .5h1.2a.6 .6 0 0 0-.4-.6 .6 .6 0 0 0-.6 .1zM150.7 172.1a.97 .97 0 0 1 1.6 .4h-.4a.59 .59 0 0 0-.8-.4 .59 .59 0 0 0-.3 .8 .59 .59 0 0 0 .3 .7 .59 .59 0 0 0 .8-.3h.4a1.03 1.03 0 0 1-1.5 .5 1.03 1.03 0 0 1-.3-1.5zM152.7 171.3h.4v.5h.3v.3h-.3v1.2v.3h.4v.3a.54 .54 0 0 1-.6 0 .54 .54 0 0 1-.2-.6v-1.2h-.3v-.3h.3zM153.8 171.8h.4v2.1h-.4zM153.8 171h.4v.4h-.4zM154.5 172.9a1.1 1.1 0 0 1 2.2 0 1.1 1.1 0 0 1-2.2 0zM155.2 172.3a.78 .78 0 0 0-.2 .9 .78 .78 0 0 0 .9 .4 .78 .78 0 0 0 .4-1 .78 .78 0 0 0-1-.4zM157.1 171.8h.3v.3a.76 .76 0 0 1 .9-.3 .76 .76 0 0 1 .5 .8v1.3h-.4v-1.3a.5 .5 0 0 0-.4-.6 .5 .5 0 0 0-.6 .4v1.5h-.3zM159.7 173.2a.5 .5 0 0 0 .3 .5 .5 .5 0 0 0 .6-.2l.2-.1v-.5h-.7zM159.6 171.9a.94 .94 0 0 1 1-.1 .94 .94 0 0 1 .5 .8v1.3h-.3v-.2a.8 .8 0 0 1-1 .3 .8 .8 0 0 1-.5-.9 1.4 1.4 0 0 1 1.5-.5 .54 .54 0 0 0-.5-.6 .54 .54 0 0 0-.6 .4h-.4zM161.7 171h.4v2.9h-.4z" fill-rule="evenodd"/>
<path d="M62.3 184.6h1.3a1.12 1.12 0 0 1 1.5 1.1 1.12 1.12 0 0 1-1.4 1.1h-.9v1.4h-.5zM62.8 185.1v1.3h.9a.68 .68 0 0 0 .9-.7 .68 .68 0 0 0-.9-.6zM65.7 185.6h.4v2.6h-.4zM65.7 184.6h.4v.5h-.4zM66.8 185.6h.5v.3a.95 .95 0 0 1 1.1-.3 .95 .95 0 0 1 .6 .9v1.7h-.4l-.1-2a.69 .69 0 0 0-1.2 .2v1.8h-.5zM69.7 185.9l.6-.3a1.06 1.06 0 0 1 1.4 .7h-.5a.57 .57 0 0 0-.6-.4 .57 .57 0 0 0-.5 .5l.1 .1a2.51 2.51 0 0 1 1.6 .7 1.14 1.14 0 0 1-.9 1.1 1.14 1.14 0 0 1-1.3-.6v-.3h.4a.62 .62 0 0 0 .7 .5 .62 .62 0 0 0 .6-.5l-.1-.2a2.21 2.21 0 0 1-1.6-.7z" fill-rule="evenodd"/>
<path d="M66.4 191.7a.68 .68 0 0 1 .7-.2 .68 .68 0 0 1 .5 .6 1.16 1.16 0 0 1-.7 1.6 1.25 1.25 0 0 1-.5-2zM66.7 191.7a1.57 1.57 0 0 0 0 1.7 .57 .57 0 0 0 .6-.2 .57 .57 0 0 0 .1-.6l-.1-.3a.47 .47 0 0 0-.6-.6z" fill-rule="evenodd"/>
</g>
<path d="M135.9 183.7h18.3v6.1h-18.3z" fill="#ffc0cb"/>
<path d="M135.9 183.7h18.3v6.1h-18.3z" fill="none" stroke="#000" stroke-width=".51"/>
<path d="M135.9 189.8h18.3v6h-18.3z" fill="#dcdcdc"/>
<path d="M135.9 189.8h18.3v6h-18.3z" fill="none" stroke="#000" stroke-width=".51"/>
<path d="M147.3 192.8h6.9" fill="none" stroke="#ffa500" stroke-width=".2"/>
<path d="M135.9 192.8h6.8" fill="none" stroke="#0f0" stroke-width=".2"/>
<path d="M138.9 191.8l1.6 1-1.6 1z" fill="#fff"/>
<path d="M138.9 191.8l1.6 1-1.6 1z" fill="none" stroke="#808080" stroke-width=".2"/>
<path d="M137.4 192.8l1.5-1v2z" fill="#fff"/>
<path d="M131.3 191.3h3.1v3h-3.1zM137.4 192.8l1.5-1v2zM155.7 191.3h3v3h-3z" fill="none" stroke="#808080" stroke-width=".2"/>
<path d="M132.9 192.8h3" fill="none" stroke="#000" stroke-width=".2"/>
<path d="M154.2 192.8h3" fill="none" stroke="#a52a2a" stroke-width=".2"/>
<path d="M142.7 190.5h4.6v4.5h-4.6z" fill="#fff"/>
<path d="M142.7 190.5h4.6v4.5h-4.6zM142.7 190.5l4.6 4.5M147.3 190.5l-4.6 4.5" fill="none" stroke="#808080" stroke-width=".2"/>
<path d="M144.3 191.5h1.5v2.2h-1.5z" fill="#fff"/>
<g fill="#000">
<path d="M140.4 178.5h1.4a1.12 1.12 0 0 1 1.4 1 1.12 1.12 0 0 1-1.4 1.1h-.9v1.5h-.5zM140.9 178.9v1.3h.9a.68 .68 0 0 0 .9-.7 .68 .68 0 0 0-.9-.6zM143.8 179.5h.5v2.6h-.5zM143.8 178.5h.5v.5h-.5zM145 179.5h.5v.3a.94 .94 0 0 1 1-.4 .94 .94 0 0 1 .7 1v1.7h-.5l-.1-2.1a.7 .7 0 0 0-1.1 .2v1.9h-.5zM147.5 182.6h2.9v.2h-2.9zM151 179a.87 .87 0 0 0 1-.6h.4v3.7h-.5v-2.9l-.9 .2z" fill-rule="evenodd"/>
<path d="M140.4 184.6h1.4a1.12 1.12 0 0 1 1.4 1.1 1.12 1.12 0 0 1-1.4 1.1h-1v1.4h-.4zM140.8 185.1v1.3h1a.68 .68 0 0 0 .9-.7 .68 .68 0 0 0-.9-.6zM143.8 185.6h.5v2.6h-.5zM143.8 184.6h.5v.5h-.5zM145 185.6h.4v.3a.97 .97 0 0 1 1.1-.3 .97 .97 0 0 1 .7 .9v1.7h-.5l-.1-2a.7 .7 0 0 0-1.2 .2v1.8h-.4zM147.9 185.9l.6-.3a1.09 1.09 0 0 1 1.3 .7h-.4a.57 .57 0 0 0-.6-.4 .57 .57 0 0 0-.6 .5l.1 .1a2.44 2.44 0 0 1 1.6 .7 1.14 1.14 0 0 1-.9 1.1 1.14 1.14 0 0 1-1.3-.6v-.3h.4a.63 .63 0 0 0 .7 .6 .63 .63 0 0 0 .6-.6l-.1-.2a2.21 2.21 0 0 1-1.5-.7z" fill-rule="evenodd"/>
<path d="M144.5 191.7a.68 .68 0 0 1 .7-.2 .68 .68 0 0 1 .5 .6 1.17 1.17 0 0 1-.7 1.6 1.24 1.24 0 0 1-.5-2zM144.8 191.7a1.54 1.54 0 0 0 0 1.7 .57 .57 0 0 0 .6-.2 .57 .57 0 0 0 .1-.6l-.1-.6a.39 .39 0 0 0-.6-.3z" fill-rule="evenodd"/>
</g>
<text font-size="6.3" x="15.2" y="31.3">Input/Output Connections</text>
<text font-size="4.9" x="15.2" y="129">Analog</text>
<g font-size="4.2">
<text x="15.2" y="38.7">This section describes the various input and output connections for the Pins component.</text>
<text x="15.2" y="45.7">Note Pins can be configured into complex combinations of input, output, bidirectional, and</text>
<text x="15.2" y="50.6">analog. Simple configurations are generally shown as single pins or busses, but more complex</text>
<text x="15.2" y="55.5">types are shown as usual components.</text>
<text x="15.2" y="117.1">The default, and most common, configurations are shown in the following sections:</text>
<text x="15.2" y="136.1">When configured as analog, the terminal is shown on the right side of the symbol with the</text>
<text x="15.2" y="141">connection drawn in the color of an analog wire.</text>
<text x="15.2" y="161.3">as bidirectional connections.</text>
<text x="15.2" y="156.4">An analog Pins component may also support digital input or output connections, or both, as well</text>
</g>
<g font-size="3.5">
<text x="15.2" y="16">Pins</text>
<text x="137" y="16">PSoC Creator Component Data Sheet</text>
</g>
<text font-size="3.5" fill="#f00" x="93.9" y="253.1">PRELIMINARY</text>
<g font-size="3.2">
<text x="15.2" y="266">Page 2 of 19</text>
<text x="142.5" y="266">Document Number: 001-55113 Rev. **</text>
</g>
</svg>
